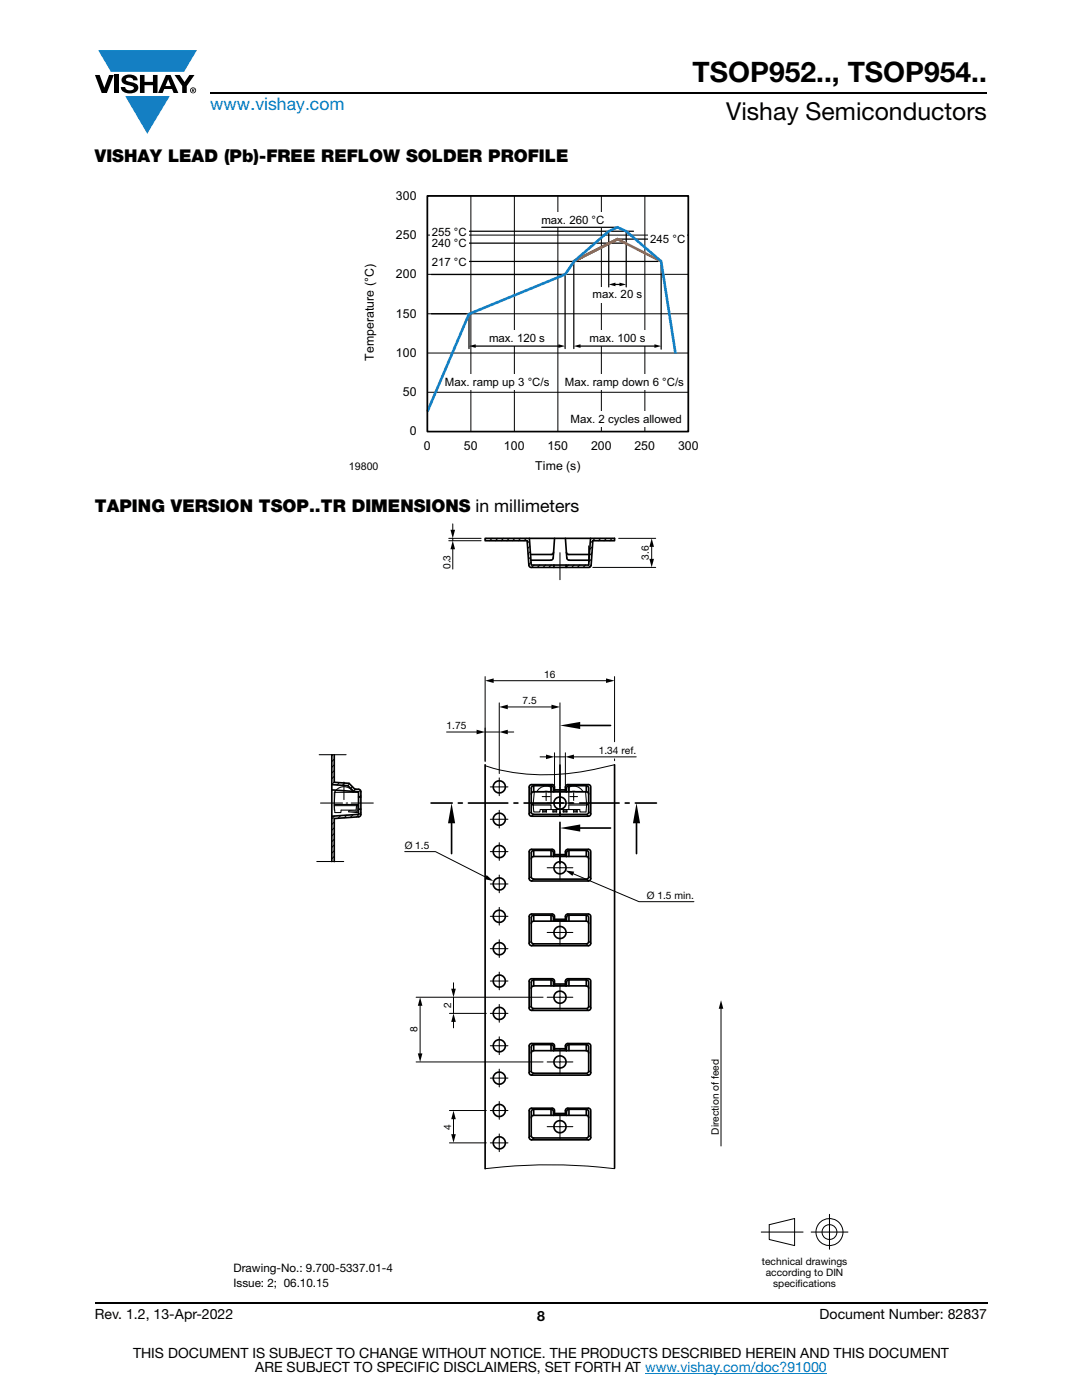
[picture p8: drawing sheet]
<svg xmlns="http://www.w3.org/2000/svg" width="216mm" height="279mm" viewBox="0 0 216 279" stroke-linecap="round" stroke-linejoin="round" font-family="sans-serif">
<g fill="#147fc3">
<path d="M19.6 10h19.7l-2.6 4.3h-1.1h-13.5z"/>
<path d="M25 19.2h8.9l-4.5 7.5z"/>
</g>
<g fill="#000">
<path d="M18.9 15h1l.9 2.5 1-2.5h.9l-1.4 3.6h-1zM22.9 15h.9v3.6h-.9zM24.6 15.3a2.1 2.1 0 0 1 2.8 .3l.1 .4h-.9a.79 .79 0 0 0-.7-.5 .79 .79 0 0 0-.8 .4l.3 .3 1 .2a1.08 1.08 0 0 1 1.2 1 1.08 1.08 0 0 1-1.1 1.2 1.73 1.73 0 0 1-2.4-1.2h.9a.96 .96 0 0 0 .8 .6 .96 .96 0 0 0 .9-.4 1.31 1.31 0 0 0-1.2-.6 1.03 1.03 0 0 1-1.1-.6 1.03 1.03 0 0 1 .2-1.1zM27.9 15h.9v1.3h1.7v-1.3h.9v3.6h-.9v-1.6h-1.7v1.6h-.9zM34.8 15h1.1l.9 1.4 1-1.4h1l-1.5 2.2v1.4h-.9v-1.4z"/>
<path d="M33.6 15.9l.5 1.3h-1.1zM33.1 15l-1.6 3.6h1l.3-.8h1.5l.3 .8h1l-1.6-3.6z"/>
<path d="M38.4 17.8h.2v.2h-.2zM38.3 17.7v.7h.1v-.3l.4 .3-.2-.3 .2-.2-.1-.2z"/>
<path d="M38.1 18a.46 .46 0 0 1 .9 0 .46 .46 0 0 1-.9 0zM37.9 18a.6 .6 0 0 0 1.2 0 .6 .6 0 0 0-1.2 0z"/>
</g>
<path d="M42 18.6h155M18.9 260h178.1" fill="none" stroke="#000" stroke-width=".36"/>
<path d="M128.7 274h36.3" fill="none" stroke="#007ec4" stroke-width=".2"/>
<path d="M85.3 39.1h52.1v47h-52.1zM94 39.1v47M102.6 39.1v47M111.3 39.1v47M120 39.1v47M128.7 39.1v47M85.3 54.7h52.1M85.3 46.9h52.1M85.3 78.3h52.1M85.3 70.5h52.1M85.3 62.6h52.1" fill="none" stroke="#000" stroke-width=".2"/>
<g fill="#fff">
<path d="M97.3 66h11.7v3.1h-11.7z"/>
<path d="M117.3 66h11.8v3.1h-11.8z"/>
<path d="M118 57.3h10.4v3h-10.4z"/>
<path d="M88.4 74.8h21.6v3h-21.6z"/>
<path d="M107.5 42.4h13.7v3h-13.7z"/>
</g>
<path d="M86.1 54.8h26.7M86.1 48.5h38.9M86.1 52.2h45.2M86.1 46.2h40.3M108.1 45.4h15.2M121.5 46.1v11.2M122.6 56.8h1.3M123.3 47.7h8.7M125 46.2v11.1M86.1 62.6h6.9" fill="none" stroke="#000" stroke-width=".25"/>
<path d="M123.2 47.7l-8.7 4.5" fill="none" stroke="#000" stroke-width=".53"/>
<path d="M121.5 56.8l1.3-.4v.7zM123.6 56.4l1.4 .4-1.4 .3z" fill="#000"/>
<g fill="#fff">
<path d="M129.4 46.1h7.7v3.1h-7.7z"/>
<path d="M85.8 50.6h7.7v3.1h-7.7z"/>
<path d="M85.8 44.6h7.7v3.1h-7.7z"/>
<path d="M85.8 47h7.7v3h-7.7z"/>
<path d="M112.4 74.8h24.4v3h-24.4z"/>
<path d="M113.6 82.1h22.7v3.1h-22.7z"/>
</g>
<path d="M112.8 54.7v14.9M114.5 52.2v17.4M131.9 52v17.7M93.6 62.7v6.9M94.7 69.1h17M115.6 69.1h15.2" fill="none" stroke="#000" stroke-width=".25"/>
<g fill="#000">
<path d="M93.6 69.1l1.3-.4v.7zM111.4 68.7l1.4 .4-1.4 .3zM114.5 69.1l1.3-.4v.7zM130.6 68.7l1.3 .4-1.3 .3zM90.3 107.9l.5 1.7h-.9zM89.9 105.7h.9l-.5 1.7zM130 107.4l.5 1.7h-.9zM129.6 111.5h.9l-.5 1.7zM96.8 135.8l1.7-.4v.9zM120.9 135.4l1.7 .4-1.7 .5zM95.1 145.6l1.7 .5-1.7 .4zM99.6 141.1l1.7-.5v.9z"/>
<path d="M99.6 146.1l1.7-.5v.9zM108.9 150.6l1.8 .4-1.8 .5zM110 140.6l1.7 .5-1.7 .4zM112.8 151l1.7-.4v.9zM97.1 174.6l1.3 1.2-1.7-.3zM112.8 173.7l1.8 .3-.4 .8zM90 197.3h.9l-.4 1.7zM83.4 210.2h.9l-.5 1.7zM83.8 199l.5 1.7h-.9zM90.5 202.2l.4 1.7h-.9zM143.9 199.6l.4 1.7h-.9zM90 226.4h.9l-.4 1.7z"/>
<path d="M90.5 221.7l.4 1.7h-.9z"/>
</g>
<path d="M114.5 52.2l8.7-4.5 8.7 4.5" fill="none" stroke="#f16b22" stroke-width=".53"/>
<path d="M134.8 70.6l-2.9-18.4-6.9-6-1.8-.8-1.7 .8-6.9 6-1.8 2.6-19.2 7.9-8.3 19.4" fill="none" stroke="#147fc3" stroke-width=".53"/>
<path d="M85.3 39.1h52.1v47h-52.1z" fill="none" stroke="#000" stroke-width=".34"/>
<g fill="none" stroke="#000" stroke-width=".33">
<path d="M96.8 107.4h25.8v.5h-4.3l-.3 4.9-.4 .4h-11.6h-.3l-.2-.4-.3-4.9h-8.4zM105.6 107.4l.4 5.4h11.5l.3-5.4M110.5 110.2l-.2 .4-.3 .1h-4.1M110.5 112.8v.4M110.7 107.4l-.3 3.9-.2 .4-4.3 .1M112.8 107.4l.4 4.2 .4 .2h3.9M113 112.8v.4M113 110.2l.2 .4 .3 .1h4.1M66.2 150.6v21.3M66.2 157.6l5.3 .4v4.5l-5.3 .4M66.2 156.6l3.2 .2 1.2 1.1M66.7 150.6v5.5l3 .2 1.1 1.2 .9 .1 .2 .1 .1 4.8-.1 .3-.3 .2-4.9 .4v8.5"/>
<path d="M71.5 159.1h.5M96.8 152.6v80.6M106 158.5l.1-.3 .4-.2h10.5l.4 .2 .1 .3M106.5 156.8v1.2M106.5 156.8l-.4 .2-.1 .3v4.7l.1 .3 .4 .2h10.6l.4-.5v-4.7l-.2-.4-.3-.1M106.5 156.8h3.5M110 156.8v1.2M110 156.8l.4 .3v.9M110.6 157.9v-1l-.3-.3h-4.2l-.4 .2v5.9l.4 .2h11.3l.4-.2 .1-5.6-.2-.4-4.5-.1-.4 .3v1M110.6 157.6h2.2M111.7 152.7v8.2M112.8 157.9l-2.4 .1"/>
<path d="M112.8 157.9l.2 .1M113.5 156.8v1.2M113.5 156.8h3.5M113.5 156.8l-.4 .3-.1 .9M115.8 144.8h6M117 156.8v1.2M122.6 152.6v80.5M71.5 161.5h.5M86 160.3h4.2M90.1 164.3v6.1M91.4 160.3h.9M93.5 160.3h7.8"/>
<path d="M102.5 160.3h.8M104.6 160.3h7.8M106.5 169.7v1.2M106.5 169.7h3.5M106.5 170.9l-.4 .2-.1 .3M106.5 170.9h10.5M110 169.7v1.2M110 169.7l.4 .4v.8l2.4-.1M110.6 170.6h2.2M111.7 162.1v.8M111.7 164.1v8.2M113.5 169.7v1.2"/>
<path d="M113.5 169.7h3.5M113.5 169.7l-.4 .4-.1 .8-.2-.1M113.6 160.3h.9M115.7 160.3h7.8M115.8 165.3h6M117 169.7v1.2M117 169.7l.4 .2 .1 .3v4.8l-.1 .2-.4 .3-10.7-.1-.3-.4v-4.8l.1-.3 .4-.2M117 170.9l.4 .2 .1 .3M117.4 169.5h-4.2l-.4 .3v1.1M117.4 169.5l.3 .1 .2 .4v5.3l-.3 .5h-11.5l-.4-.2-.1-5.6 .2-.4 4.5-.1 .3 .3v1.1M124.8 160.3h.8M126.8 160.3h4.2"/>
<path d="M127 164.3v6.1M106.5 182.6v1.2M106.5 195.6v1.2M106.5 182.6l-.4 .2-.1 .3v4.8l.2 .4 .3 .1 10.8-.1 .2-.4v-4.8l-.2-.4h-.3M106.5 195.6h3.5M106.5 182.6h3.5M106.5 196.8l-.4 .2-.1 .2M106.5 183.8l-.4 .2-.1 .3M106.5 196.8h10.5M106.5 183.8h10.5M110 182.6v1.2M110 195.6v1.2"/>
<path d="M110 195.6l.4 .3v.9l2.4-.1M110 182.6l.4 .4v.8h2.4M110.6 196.7v-1l-.3-.3-4.2-.1-.4 .2v6l.4 .1h11.3l.4-.1 .1-5.7-.2-.4h-4.5l-.4 .3v1M110.6 196.4h2.2M110.6 183.5h2.2M113.5 182.6v1.2M113.5 195.6v1.2M113.5 195.6h3.5M113.5 182.6h3.5M113.5 195.6l-.4 .2-.1 1-.2-.1M113.5 182.6l-.4 .2-.1 1h-.2M117 182.6v1.2"/>
<path d="M117 195.6v1.2M117 195.6l.4 .2 .1 .2v4.8l-.1 .3-.4 .2-10.8-.1-.2-.4v-4.8l.1-.2 .4-.2M117 196.8l.4 .2 .1 .2M117 183.8l.3 .1 .2 .4M117.4 182.4h-4.2l-.4 .4v1M117.4 182.4l.4 .2 .1 .3v5.3l-.2 .4-11.6 .1-.4-.2v-5.9l.4-.2h4.2l.3 .4v1M106.5 208.5v1.2M106.5 208.5h3.5M106.5 209.7l-.4 .2-.1 .3M106.5 209.7h10.5M110 208.5v1.2M110 208.5l.4 .3v.9l2.4-.1"/>
<path d="M110.6 209.6v-1l-.3-.3h-4.2l-.4 .1v6l.4 .2h11.3l.4-.2 .1-5.7-.2-.4h-4.5l-.4 .3v1M110.6 209.3h2.2M113.5 208.5v1.2M113.5 208.5h3.5M113.5 208.5l-.4 .3-.1 .9-.2-.1M117 208.5v1.2M117 208.5l.4 .2 .1 .3v4.7l-.2 .4-.3 .1h-10.7l-.3-.5v-4.7l.1-.3 .4-.2M117 209.7l.4 .2 .1 .3M106.5 221.4v1.2M106.5 221.4l-.4 .2-.1 .3v4.7l.1 .3 .4 .2h10.6l.4-.5v-4.7l-.2-.4-.3-.1M106.5 221.4h3.5M106.5 222.6l-.4 .2-.1 .3"/>
<path d="M106.5 222.6h10.5M110 221.4v1.2M110 221.4l.4 .3v.9l2.4-.1M110.6 222.5v-1l-.3-.3h-4.2l-.4 .2v5.9l.4 .2h11.3l.4-.2 .1-5.6-.2-.4-4.5-.1-.4 .3v1M110.6 222.2h2.2M113.5 221.4v1.2M113.5 221.4h3.5M113.5 221.4l-.4 .3-.1 .9-.2-.1M117 221.4v1.2M117 222.6l.4 .2 .1 .3"/>
<circle cx="99.6" cy="157" r="1.21"/>
<circle cx="99.6" cy="176.4" r="1.21"/>
<circle cx="99.6" cy="170" r="1.21"/>
<circle cx="99.6" cy="163.5" r="1.21"/>
<circle cx="111.7" cy="160.3" r="1.21"/>
<circle cx="111.7" cy="173.2" r="1.21"/>
<circle cx="99.6" cy="182.9" r="1.21"/>
<circle cx="99.6" cy="189.3" r="1.21"/>
<circle cx="99.6" cy="195.8" r="1.21"/>
<circle cx="111.7" cy="199" r="1.21"/>
<circle cx="111.7" cy="186.1" r="1.21"/>
<circle cx="99.6" cy="202.2" r="1.21"/>
<circle cx="99.6" cy="208.7" r="1.21"/>
<circle cx="99.6" cy="215.2" r="1.21"/>
<circle cx="111.7" cy="211.9" r="1.21"/>
<circle cx="99.6" cy="221.6" r="1.21"/>
<circle cx="99.6" cy="228.1" r="1.21"/>
<circle cx="111.7" cy="224.9" r="1.21"/>
</g>
<g fill="none" stroke="#000" stroke-width=".2">
<path d="M89.5 107.4h6.5M89.5 107.9h6.5M90.3 104.5v1.5M90.3 107.4v.5M90.3 109.3v4.3M117.5 108.9v3.9M118.3 113.2h12.5M123.4 107.4h7.4M130 108.8v3M96.8 135v17M98.2 135.8h23M122.6 135v13"/>
<path d="M70.2 158h1.3M89.1 146.1h6.3M96.8 146.1h2.8M99.6 140.3v14.1M101 141.1h9.3M101 146.1h1.5M107.8 151h1.5M110.6 150.2v6.5M110.6 151h2.2M111.7 140.3v16.5M112.8 150.2v6.5M114.2 151h12.8"/>
<path d="M122.6 151.4v.4M122.6 152.6a47.9 47.9 0 0 1-21.4 1.4l-4.4-1.2M80.8 170h6.1l10.3 5.2M106 175l-.4 .3M106 162l-.4 .4M106.5 175.4l-.4 .4M106.5 162.5l-.4 .4M114.1 174.3l13.4 5.6h11M117 175.4l.4 .4M117 162.5l.4 .4M117.5 175l.4 .3M117.5 162l.4 .4"/>
<path d="M83 199h25.4M90.5 196.1v1.5M90.5 199v3.2M106 187.9l-.4 .3M106.5 188.4l-.4 .3M117 188.4l.4 .3M117.5 187.9l.4 .3M83 211.9h25.4M83.8 200.4v10.1M89.7 202.2h7.3M90.5 203.6v1.5M106 200.8l-.4 .4"/>
<path d="M106 213.7l-.4 .4M106.5 201.3l-.4 .4M106.5 214.2l-.4 .4M117 201.3l.4 .4M117 214.2l.4 .4M117.5 200.8l.4 .4M117.5 213.7l.4 .4M143.9 201v27.7M89.7 228.1h7.3M89.7 221.6h7.3M90.5 223.1v3.6M96.8 233.2a107.9 107.9 0 0 1 25.8 0"/>
<path d="M106 226.6l-.4 .4M106.5 227.1l-.4 .4M117 227.1l.4 .4M117.5 226.6l.4 .4M153.5 244.4l5.1-1.2v5.4l-5.1-1.2z"/>
<circle cx="165.5" cy="245.9" r="2.7"/>
<circle cx="165.5" cy="245.9" r="1.48"/>
</g>
<path d="M111.7 144.8l4.1-.7v1.4zM90.1 160.3l.7 4h-1.4zM111.7 165.3l4.1-.8v1.5zM127 160.3l.7 4h-1.4z" fill="#000"/>
<g fill="none" stroke="#000" stroke-width=".21">
<path d="M97.1 107.4l-.3 .3M98.2 107.4l-.5 .5M99.3 107.4l-.4 .5M100.5 107.4l-.5 .5M101.6 107.4l-.5 .5M102.8 107.4l-.5 .5M103.9 107.4l-.5 .5M105 107.4l-.4 .5M105.7 108l-.5 .4M105.7 109l-.4 .5M105.8 110.1l-.4 .4M105.9 111.1l-.5 .5"/>
<path d="M106 112.2l-.5 .5M106.6 112.8l-.5 .4M107.7 112.8l-.5 .4M108.9 112.8l-.5 .4M110 112.8l-.5 .4M111.7 110.3v5.4M113.4 112.8l-.4 .4M114.6 112.8l-.5 .4M115.7 112.8l-.5 .4M116.8 112.8l-.4 .4M118 112.8l-.5 .4M118 111.6l-.5 .5"/>
<path d="M118.1 110.3l-.5 .6M118.2 109.1l-.5 .5M118.7 107.4l-.9 1M119.9 107.4l-.5 .5M121 107.4l-.5 .5M122.2 107.4l-.5 .5M63.7 150.6h5.4M66.4 150.6l-.2 .2M66.7 151.5l-.5 .5M66.7 152.6l-.5 .5M66.7 153.8l-.5 .5M66.7 154.9l-.5 .5"/>
<path d="M66.7 156.1l-.5 .5M66.8 158.1a2.05 2.05 0 0 1 1.9-1.1 2.05 2.05 0 0 1 1.8 1.1M66.8 158.1h4.7v2.4h-.2M66.8 158.1h-.1v2.4M66.8 158.1l-.1 2.4M67.7 156.2l-.5 .5M68.6 156.1v3.5M68.8 156.3l-.5 .4M69.7 156.4l-.3 .4M70.3 157l-.3 .3M71 157.5l-.5 .4M71.9 157.7l-.4 .4"/>
<path d="M72 158.7l-.3 .4M97.8 157h3.6M99.6 155.2v3.6M106.6 158h3.4v2.4h-3.6zM108.2 159h.8v.8M109 158.2v.8h.8M111.7 157.1v5.2M111.7 157.7v2.6h2.6M113.7 159h.8v.7M114.5 158.2v.8h.7M116.3 158a2.1 2.1 0 0 0-2.8-.9v3.3h3.5l-.2-2.4h-6.8v-.9a2.09 2.09 0 0 0-2.9 .9M63.2 171.9h5.4"/>
<path d="M64 160.3h4.4M66.7 167.5l-.5 .5M66.7 168.6l-.5 .5M66.7 169.8l-.5 .5M66.7 170.9l-.5 .5M66.7 164.1l-.5 .4M66.7 165.2l-.5 .5M66.7 166.3l-.5 .5M66.7 160.5h4.6v.3h-4.6M66.7 160.5v.3M66.7 160.8l.1 .9M66.7 162.9l-.5 .5"/>
<path d="M68 162.8l-.5 .5M69.1 160.3h.3M69.2 162.7l-.5 .5M70.1 160.3h4.4M70.4 162.6l-.5 .5M71.3 160.6l.1 .2 .1 1-.1 .3-.2 .1-1.6-.2v-.2l1.7 .1-.2-1.1-.1 .9h-2.9l-.1 .5h-1.2l-.1-1.4M71.6 161.5h-.1M72 162.2l-.9 .8M97.8 176.4h1.8M97.8 170h3.6M99.6 161.7v3.6M99.6 168.2v3.5"/>
<path d="M99.6 174.6v3.6M99.6 176.4h1.8M101.4 163.5h-3.6M106.2 160.4h.2v.3h-.2zM106.4 160.4v.3M106.4 160.7h3.6v.9h-2.2l-.1 .4h-1.2zM108.3 161.9h.7v.1M108.3 161.6v.4h.7M108.3 161.7h.7v.2M109 161.6v.1M109.2 173.2h2.5v2.4M109.2 160.3h2.5v2.4"/>
<path d="M110 161.6h5.7v.4h1.2l.1-1.3h-3.5v.9M110.3 161.9h.8v.1M110.3 161.6v.4h.8M110.3 161.7h.8M111.1 161.6v.3M111.7 170.6v2.6h2.6M112.4 161.9h.7v.1h-.7zM112.4 161.6v.1M113.1 161.6v.1h-.7v.2M113.1 161.7v.2M114.4 161.6v.4h.8v-.1h-.8M114.4 161.7h.8v.2"/>
<path d="M115.2 161.6v.1M117 160.4v.3M117 160.4h.2v.3h-.2zM97.8 189.3h3.6M99.6 181.1v3.5M99.6 187.5v3.6M99.6 194v3.5M101.4 182.9h-3.6M101.4 195.8h-3.6M109.2 199h2.5v2.4M109.2 186.1h2.5v2.4M111.7 196.5v2.5h2.6"/>
<path d="M111.7 183.5v2.6h2.6M97.8 208.7h3.6M99.6 200.5v3.5M99.6 206.9v3.6M99.6 213.4v3.5M99.6 219.8v3.6M101.4 215.2h-3.6M101.4 202.2h-3.6M109.2 211.9h2.5v2.4M111.7 209.4v2.5h2.6M97.8 228.1h3.6M99.6 226.3v3.5"/>
<path d="M101.4 221.6h-3.6M109.2 224.8h2.5v2.5M111.7 222.3v2.5h2.6M151.9 245.9h8.3M161.9 245.9h7.3M165.5 242.4v6.9"/>
</g>
<text font-size="5.6" x="138.2" y="16.4">TSOP952.., TSOP954..</text>
<text font-size="4.9" x="144.9" y="24">Vishay Semiconductors</text>
<text font-size="3.5" fill="#007ec4" x="42" y="21.9">www.vishay.com</text>
<g font-size="3.5">
<text x="18.9" y="32.3">VISHAY LEAD (Pb)-FREE REFLOW SOLDER PROFILE</text>
<text x="18.9" y="102.1">TAPING VERSION TSOP..TR DIMENSIONS in millimeters</text>
</g>
<g font-size="2.8">
<text x="18.9" y="263.3">Rev. 1.2, 13-Apr-2022</text>
<text x="107.2" y="263.6">8</text>
<text x="163.6" y="263.3">Document Number: 82837</text>
<text x="26.5" y="271">THIS DOCUMENT IS SUBJECT TO CHANGE WITHOUT NOTICE. THE PRODUCTS DESCRIBED HEREIN AND THIS DOCUMENT</text>
<text x="50.9" y="273.8">ARE SUBJECT TO SPECIFIC DISCLAIMERS, SET FORTH AT www.vishay.com/doc?91000</text>
</g>
<g font-size="2.5">
<text x="79" y="39.9">300</text>
<text x="79" y="47.7">250</text>
<text x="79" y="55.6">200</text>
<text x="79" y="63.4">150</text>
<text x="74.6" y="72" transform="rotate(-90 74.6 72)">Temperature (°C)</text>
<text x="79" y="71.2">100</text>
<text x="80.4" y="79.1">50</text>
<text x="81.8" y="86.9">0</text>
<text x="84.6" y="89.9">0</text>
<text x="92.6" y="89.9">50</text>
<text x="100.6" y="89.9">100</text>
<text x="109.2" y="89.9">150</text>
<text x="117.9" y="89.9">200</text>
<text x="126.6" y="89.9">250</text>
<text x="135.3" y="89.9">300</text>
<text x="106.8" y="93.7">Time (s)</text>
</g>
<g font-size="2.3">
<text x="86.1" y="47">255 °C</text>
<text x="108" y="44.8">max. 260 °C</text>
<text x="86.1" y="53">217 °C</text>
<text x="86.1" y="49.4">240 °C</text>
<text x="129.7" y="48.5">245 °C</text>
<text x="118.3" y="59.5">max. 20 s</text>
<text x="97.6" y="68.3">max. 120 s</text>
<text x="117.6" y="68.3">max. 100 s</text>
<text x="88.8" y="77.1">Max. ramp up 3 °C/s</text>
<text x="112.7" y="77.1">Max. ramp down 6 °C/s</text>
<text x="113.8" y="84.4">Max. 2 cycles allowed</text>
<text x="46.6" y="253.9">Drawing-No.: 9.700-5337.01-4</text>
<text x="46.6" y="256.8">Issue: 2; 06.10.15</text>
</g>
<text font-size="2.1" fill="#040503" x="69.6" y="93.9">19800</text>
<g font-size="2">
<text x="89.9" y="113.6" transform="rotate(-90 89.9 113.6)">0.3</text>
<text x="129.4" y="111.8" transform="rotate(-90 129.4 111.8)">3.6</text>
<text x="108.6" y="135.3">16</text>
<text x="104.3" y="140.6">7.5</text>
<text x="89.1" y="145.6">1.75</text>
<text x="119.5" y="150.6">1.34 ref.</text>
<text x="80.8" y="169.5">Ø 1.5</text>
<text x="129.1" y="179.5">Ø 1.5 min.</text>
<text x="90" y="201.2" transform="rotate(-90 90 201.2)">2</text>
<text x="83.3" y="206" transform="rotate(-90 83.3 206)">8</text>
<text x="90" y="225.4" transform="rotate(-90 90 225.4)">4</text>
<text x="143.4" y="226.4" transform="rotate(-90 143.4 226.4)">Direction of feed</text>
<text x="152" y="252.5">technical drawings</text>
<text x="152.8" y="254.7">according to DIN</text>
<text x="154.3" y="256.9">specif</text>
<text x="159.2" y="256.9">ications</text>
</g>
</svg>
